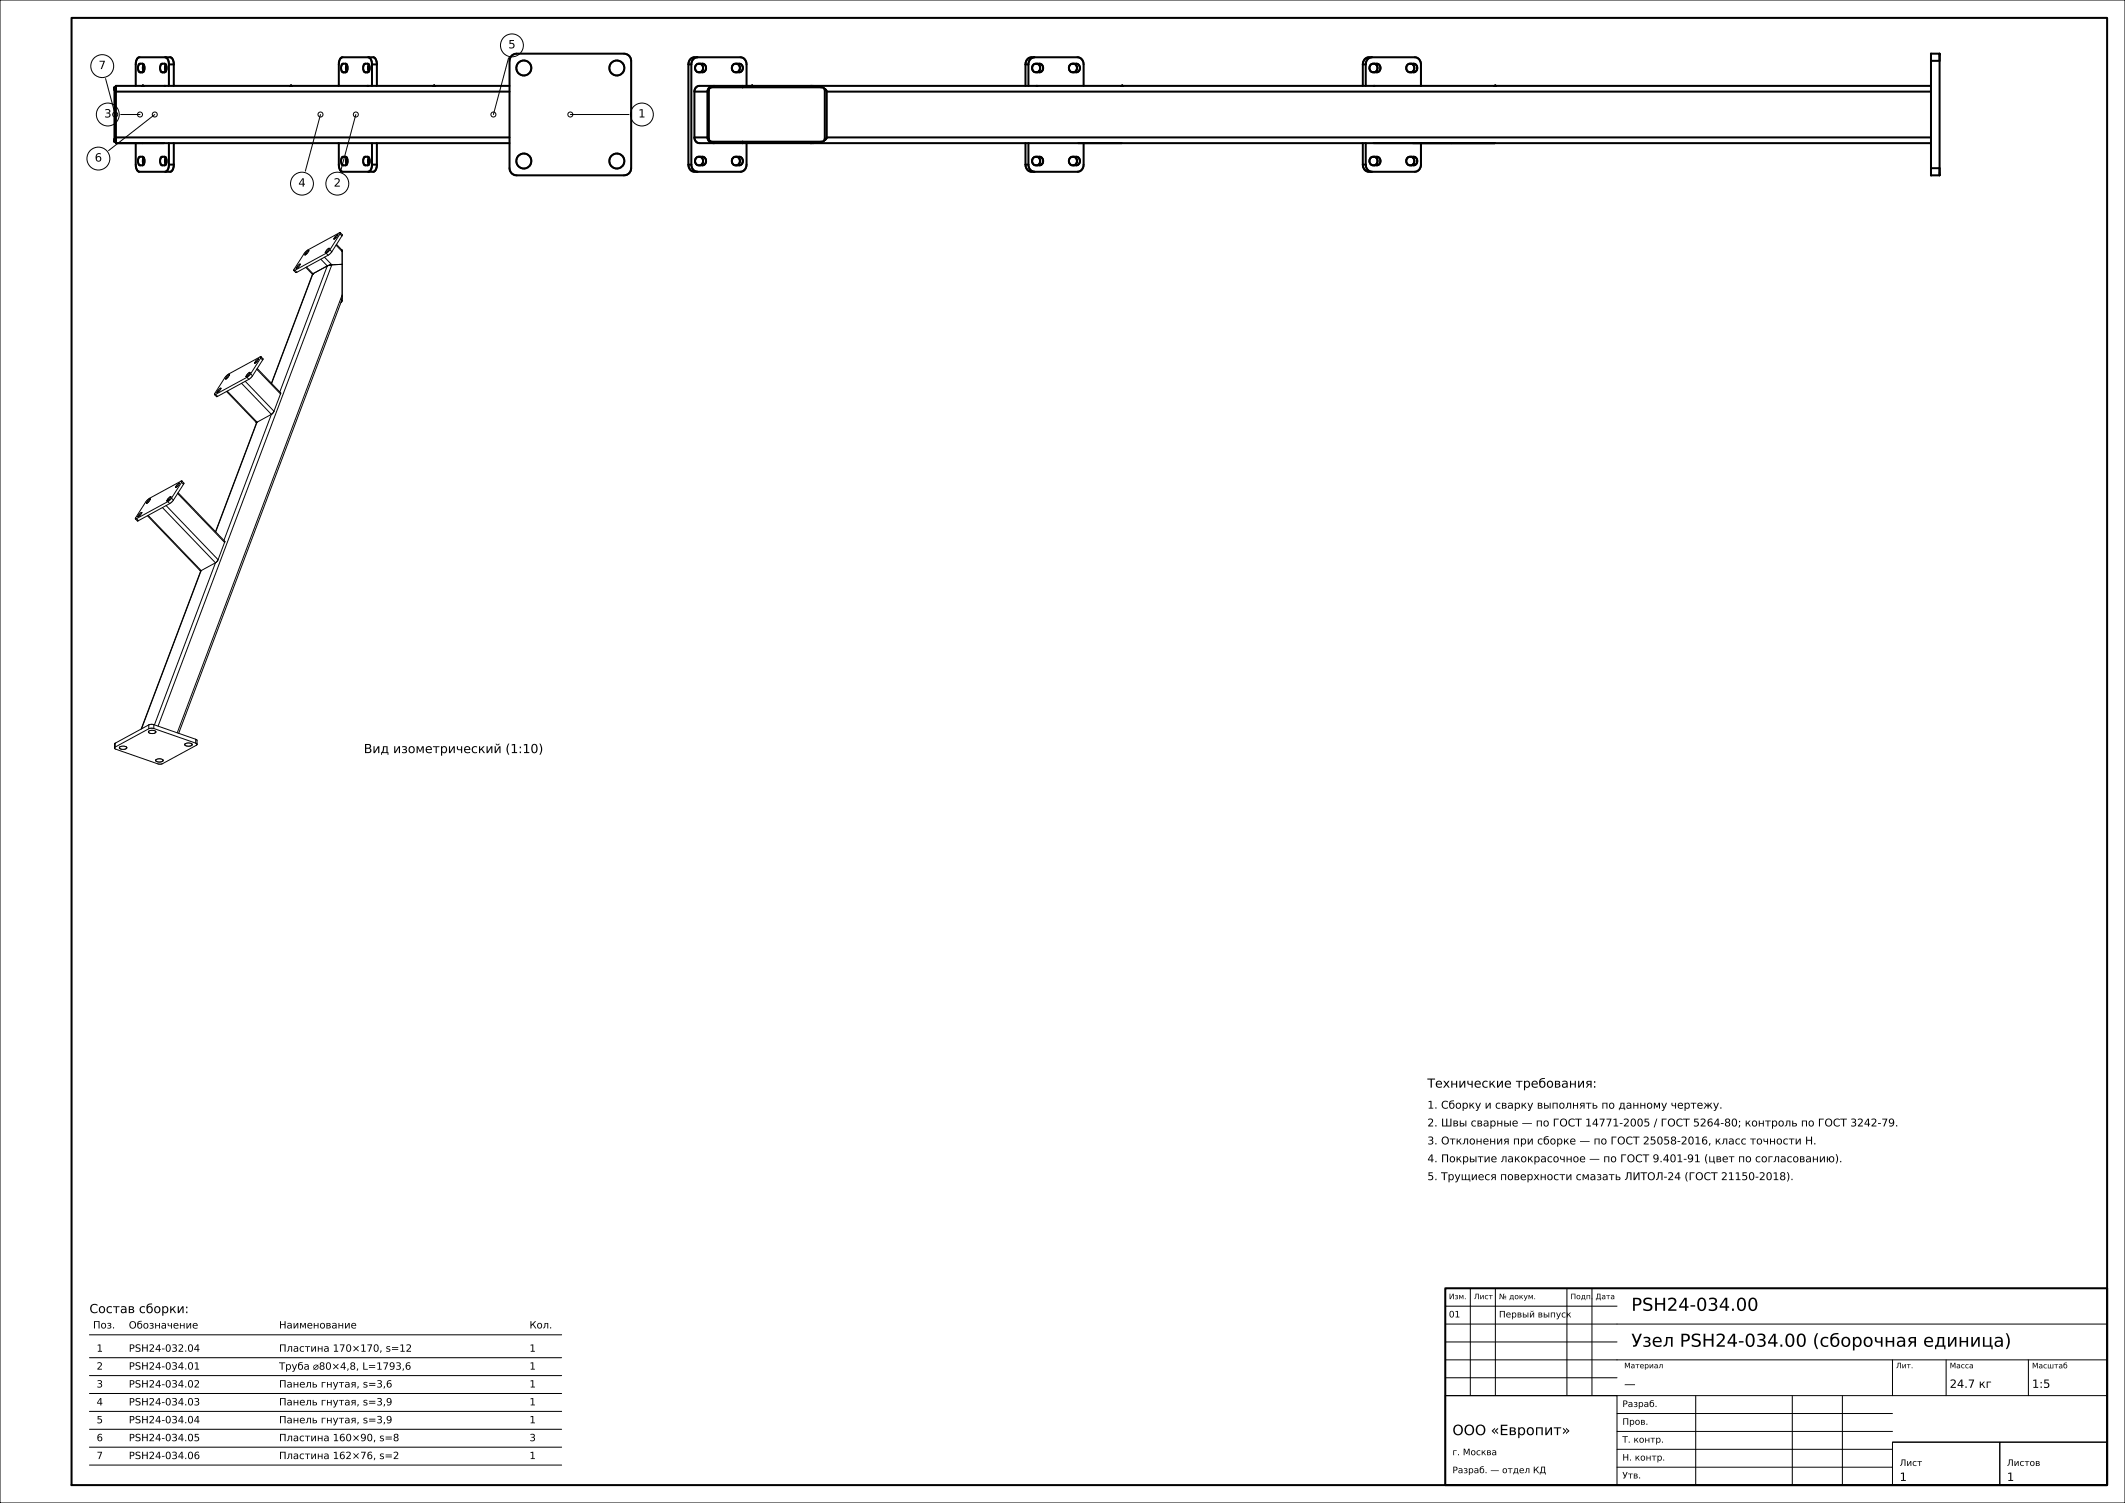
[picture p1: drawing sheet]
<svg xmlns="http://www.w3.org/2000/svg" width="594mm" height="420mm" viewBox="0 0 594 420" stroke-linecap="round" stroke-linejoin="round" font-family="sans-serif">
<g fill="none" stroke="#000" stroke-width=".28">
<path d="M0 0h594v420h-594zM142.2 16.2l-4.3 15.8M29.5 22l2.7 10M33.7 32h5.4M43.3 32l-13 10.1M89.6 32l-4.3 15.8M99.5 32l-4.3 15.8M159.4 32h16.4M82.1 75.6l.6 .5h.3M82.4 75.5l-.3 .1M82.4 75.5l.6 .6M82.8 75h.1"/>
<path d="M82.9 74.8l-.1 .2M82.9 74.8l.1 .2M83 75h-.2M83.1 74.4l-.2 .4M83.1 74.4l.3 .3M83.9 73.9l-.9 1.1M83.9 73.8v.1M83.9 73.8l-.8 .6M85.2 71.2h.1M85.3 71l-.1 .2M85.3 71l.1 .2M85.5 74.7l1.8 1.9"/>
<path d="M85.5 70.6l-.2 .4M85.5 70.6l.3 .3M85.7 74.6l1.8 1.9M86.3 70h.1M86.3 70l-.8 .6M86.3 70v.1a1.59 1.59 0 0 1-1.1 1.1M87.3 76.6h.1M87.3 76.6l-11.4 30.5M87.4 76.7h.1M87.4 76.6h.1M87.4 76.5h.1M87.5 76.5h.1"/>
<path d="M87.5 76.5l-11.6 30.7M89.7 72.4l1.8 1.9M90.7 71.9l2.1 2.1M90.9 70.6h.1M91 70.4l-.1 .2M91 70.4l.1 .1M91.2 70.8l-8.8 4.7M91.2 70.8l.5 .5M91.2 70l-.2 .4M91.2 70l.3 .3M91.5 74.3l-4 2.2M91.5 74.3l-13.3 35.2"/>
<path d="M91.7 71.3l-8.7 4.8M92 69.4h.1M92 69.4l-.8 .6M92 69.4v.1a1.59 1.59 0 0 1-1.1 1.1M92.2 69.8l-1 1M92.2 69.8l.6 .6M92.8 70.4l-1.1 .9M92.8 74l-1.3 .3M92.8 74l-48.6 128.9M93.3 66.8h.1M93.4 66.6l-.1 .2M93.4 66.6l.2 .2"/>
<path d="M93.6 66.7l-.2 .1M93.6 66.2l-.2 .4M93.6 66.2l.3 .3M93.9 68.5l1.7 1.7M94 66.4l-.4 .3M94.1 68.3l1.4 1.5M94.4 65.6h.1M94.4 65.6l-.8 .6M94.5 65.6l-.5 .8M95 65.4l-2.8 4.4M95 65.4l.6 .5M95.1 65l-9.3 5-.8 .8-2.9 4.8"/>
<path d="M95.1 65h.1M95.1 65l-.1 .4M95.1 65l.6 .6-.1 .3M95.5 69.8h.1M95.5 69.8l.1 .1M95.6 65.9l-2.8 4.5M95.6 69.9h.1M95.6 69.9v.1M95.6 70h.1M95.6 69.9v.3M95.6 70v.1M95.6 70.1h.1"/>
<path d="M95.6 70.1l.1 13.9M95.6 73.9l-2.8 .1M73 99.7v.1M73 99.7l-9.4 5-.7 .8-2.9 4.8M73 99.7l.5 .6M73 99.8l-.1 .3M95.3 84.4l.1 .1M95.4 84.3l-45.5 120.6M95.4 84.5h-.1M95.5 84l.1-1.6-46.1 122.4M95.5 84l-.1 .3M95.5 84.1l-.1 .2"/>
<path d="M95.5 83.8v.1M95.5 83.9v.2M95.5 83.9l.2 .1M95.7 84l-.3 .5M60 110.3l.5 .5M60.3 110.2l-.3 .1M60.3 110.2l.5 .6M60.5 110.8h.1M60.6 109.6v.1M60.7 109.5l-.1 .1M60.7 109.5l.2 .1M60.8 110.8h-.3"/>
<path d="M60.9 109.6l-.3 .1M60.9 109.1l-.2 .4M60.9 109.1l.3 .3M61.8 108.6l-.9 1M61.8 108.5v.1M61.8 108.5l-.9 .6M63 105.9h.1M63.1 105.7l-.1 .2M63.1 105.7l.2 .2M63.3 109.4l8.3 8.6M63.4 105.3l-.3 .4M63.4 105.3l.2 .3"/>
<path d="M63.5 109.3l8.4 8.7M64.2 104.8a1.59 1.59 0 0 1-1.1 1.1M64.2 104.7v.1M64.2 104.7l-.8 .6M67.5 107.1l8.4 8.7M68.6 106.6l8 8.3M68.8 105.2v.1M68.8 105.1v.1M68.8 105.1l.2 .1M69 105.4l-8.7 4.8M69 105.4l.6 .6M69.1 104.7l-.3 .4"/>
<path d="M69.1 104.7l.2 .2M69.6 106l-8.8 4.8M69.9 104.1a1.59 1.59 0 0 1-1.1 1.2M69.9 104.1h.1M69.9 104.1l-.8 .6M70.1 104.5l-1.1 .9M70.1 104.5l.5 .5M70.6 105l-1 1M71.2 101.5h.1M71.2 101.3v.2M71.2 101.3l.2 .1M71.4 101.4l-.2 .1"/>
<path d="M71.5 100.9l-.3 .4M71.5 100.9l.2 .3M71.6 118h.1M71.7 118h.1M71.7 118l-11.5 30.6M71.8 118h-.1M71.8 103.2l6.6 6.9M71.8 118h.1M71.9 118h-.1M71.9 118l-11.6 30.6M71.9 103l6.5 6.8M72.2 100.3h.1"/>
<path d="M72.2 100.3l-.7 .6M72.3 100.3l-.9 1.1M72.9 100.1l-2.8 4.4M72.9 100.1l.5 .5M73.4 100.6l-2.8 4.4M73.5 100.3h.1M73.5 100.3l-.1 .3M75.9 115.8l-4 2.2M75.9 115.8l-13.3 35.2M76.6 114.9l-.7 .9M78.4 110.1l-1.8 4.8M78.4 110.1h.1"/>
<path d="M78.4 110v.1M78.4 109.8h.1M78.4 110h.1M78.4 109.9v.1M78.5 109.8v.1M78.5 109.9h.1M42.1 139.5l-.9 1.1M42.1 139.5h.1M42.1 139.5l-.9 .5M46.7 139.8l.2 .1M47 139.4l-.3 .4M47 139.4l.2 .3"/>
<path d="M47.7 138.8h.1M47.7 138.8l-.7 .6M47.8 138.8v.1a1.59 1.59 0 0 1-1.1 1.1v-.2M47.9 139.2l-1 1M47.9 139.2l.6 .6M48.5 139.8l-1.1 .9M49.1 136.2h.1M49.1 136v.2M49.1 136l.2 .2M49.3 136.1l-.2 .1M49.4 135.6l-.3 .4M49.4 135.6l.2 .3"/>
<path d="M49.7 137.9l13.1 13.7M49.8 137.7l13 13.5M50.2 135h.1M50.2 135l-.8 .6M50.2 135l-.9 1.1M50.8 134.8l-2.9 4.4M50.8 134.8l.5 .5M50.9 134.4l-9.4 5-.7 .8-3 4.8M50.9 134.4l.5 .6-.1 .3M50.9 134.4v.1M50.9 134.5l-.1 .3M51.3 135.3l-2.8 4.5"/>
<path d="M37.8 145l.6 .6 .3-.1M37.8 145h.1M38.2 144.9l-.3 .1M38.2 144.9l.5 .6M38.5 144.3v.1M38.6 144.2l-.1 .1M38.6 144.2l.1 .2M38.8 143.8l-.2 .4M38.8 143.8l.3 .3M39.6 143.2h.1M39.6 143.2l-.8 .6M39.6 143.3a1.59 1.59 0 0 1-1.1 1.1"/>
<path d="M39.7 143.2l-.1 .1M40.9 140.6h.1M41 140.4l-.1 .2M41 140.4l.2 .2M41.2 140.6h-.3M41.2 144.1l14.8 15.4M41.2 140l-.2 .4M41.2 140l.3 .3M41.4 144l14.8 15.5M45.4 141.8l14.8 15.5M46.4 141.3l14.6 15.1M46.9 140.2l-8.7 4.7"/>
<path d="M46.9 140.2l.5 .5M47.4 140.7l-8.7 4.8M56 159.5h.1M56.1 159.5h.1M56.1 159.5l-16.6 44.2M56.2 159.5h-.1M56.2 159.5h.1M56.2 159.5l-16.6 44.2M60.2 157.3l-4 2.2M60.2 157.3l-17 45.3M60.3 157.2l-.1 .1M60.4 157.1l-.1 .1"/>
<path d="M61 156.4l-.6 .7M62.8 151.6l-1.8 4.8M62.8 151.2h.1M62.8 151.5v.1M62.8 151.2v.1M62.8 151.5h.1M62.8 151.4v.1M62.8 151.4h.1M62.8 151.3h.1M62.8 151.3v.1M32.2 208.7l-.2 .3M32.2 207.7l-.2 .2v1.1"/>
<path d="M32.2 207.7v1M33.4 208.8a1.34 1.34 0 0 1 2 .2 1.38 1.38 0 0 1-2-.1zM41.5 204.4a1.34 1.34 0 0 1 2.1 .2 1.38 1.38 0 0 1-2.1-.1zM41.6 203.6l-9.4 5.1M41.6 202.6l-9.4 5.1M41.6 202.6v1M43 203.6l11.7 4.1M43 202.5l11.7 4.1M43 203.6h-1.4M43 202.5l-1.4 .1M43 202.5v1.1M43.6 212.3a1.34 1.34 0 0 1 2 .3 1.38 1.38 0 0 1-2.1-.2z"/>
<path d="M51.7 207.9a1.34 1.34 0 0 1 2 .3 1.38 1.38 0 0 1-2.1-.2zM54.7 206.6l.4 .2v1.2M54.7 207.7l.4 .3M54.7 206.6v1.1M55.1 208l-9.6 5.4-.7 .1-.7-.1-11.7-4-.4-.4M411 360v30M418 360v30M438 360v30M445 360v30M25 373h132M25 379.4h132M404 380h185"/>
<path d="M404 375h48M404 370h185M404 365h48M529 380v10M544 380v10M567 380v10M25 384.4h132M25 389.4h132M25 394.4h132M25 399.4h132M404 390h48v25h-48zM404 390h185"/>
<path d="M404 385h48M452 400h77M452 395h77M474 390v25M501 390v25M515 390v25M25 404.4h132M25 409.4h132M452 410h77M452 405h77M529 403h30v12h-30zM529 403h60"/>
<path d="M559 403h30v12h-30z"/>
<circle cx="28.6" cy="18.5" r="3.2"/>
<circle cx="143.1" cy="12.7" r="3.2"/>
<circle cx="30.1" cy="32" r="3.2"/>
<circle cx="32.2" cy="32" r=".7"/>
<circle cx="39.1" cy="32" r=".7"/>
<circle cx="43.3" cy="32" r=".7"/>
<circle cx="89.6" cy="32" r=".7"/>
<circle cx="99.5" cy="32" r=".7"/>
<circle cx="137.9" cy="32" r=".7"/>
<circle cx="159.4" cy="32" r=".7"/>
<circle cx="179.4" cy="32" r="3.2"/>
<circle cx="27.5" cy="44.3" r="3.2"/>
<circle cx="84.4" cy="51.3" r="3.2"/>
<circle cx="94.3" cy="51.3" r="3.2"/>
</g>
<g fill="none" stroke="#000" stroke-width=".56">
<path d="M20 5h569v410h-569zM38.9 17.9l.3-.1a1.09 1.09 0 0 1 1.1 .4 1.09 1.09 0 0 1 .1 1.3l-.3 .5-.3 .2a1.09 1.09 0 0 1-1.2-.4 1.09 1.09 0 0 1 0-1.3zM40.2 18a2 2 0 0 0 0 2M45.1 17.9l.3-.1a1.09 1.09 0 0 1 1.1 .4 1.09 1.09 0 0 1 0 1.3l-.2 .5-.3 .2a1.09 1.09 0 0 1-1.2-.4 1.09 1.09 0 0 1 0-1.3zM46.2 16a1.78 1.78 0 0 1 1 2M46.4 18a2 2 0 0 0 0 2M47.2 18v6M47.2 18h1.4M48.6 18a1.78 1.78 0 0 0-1-2h-8.6a1.78 1.78 0 0 0-1.1 2v6M48.6 18v6M95.7 17.9l.2-.1a1.09 1.09 0 0 1 1.2 .4 1.09 1.09 0 0 1 0 1.3l-.2 .5-.3 .2a1.09 1.09 0 0 1-1.2-.4 1.09 1.09 0 0 1 0-1.3zM96.9 18a2 2 0 0 0 0 2"/>
<path d="M101.9 17.9l.2-.1a1.09 1.09 0 0 1 1.2 .4 1.09 1.09 0 0 1 0 1.3l-.2 .5-.4 .2a1.09 1.09 0 0 1-1.1-.4 1.09 1.09 0 0 1 0-1.3zM102.9 16a1.78 1.78 0 0 1 1.1 2M103.1 18a2 2 0 0 0 0 2M104 18v6M104 18h1.4M105.4 18a1.78 1.78 0 0 0-1.1-2h-8.6a1.78 1.78 0 0 0-1 2v6M105.4 18v6M143.2 15.4l1.2-.4h30l.9 .2 .7 .6 .4 1.2v30l-.2 .9-.5 .7-1.3 .4h-30l-.8-.2-.7-.6-.5-1.2v-30l.2-.9zM192.4 18a1.87 1.87 0 0 1 1.7-2h12.9a1.87 1.87 0 0 1 1.7 2v6M192.4 18h.9M192.4 18v28M193.3 18v28"/>
<path d="M194.6 18.2l.5-.4h1.2a1.21 1.21 0 0 1 1.1 1.2 1.21 1.21 0 0 1-1.1 1.2h-1a1.23 1.23 0 0 1-.7-2zM195 16a1.87 1.87 0 0 0-1.7 2M195.5 17.8a1.21 1.21 0 0 1 1 1.2 1.21 1.21 0 0 1-1 1.2M204.9 18.2l.5-.4h1.2a1.21 1.21 0 0 1 1.1 1.2 1.21 1.21 0 0 1-1.1 1.2h-1a1.23 1.23 0 0 1-.7-2zM205.8 17.8a1.21 1.21 0 0 1 1 1.2 1.21 1.21 0 0 1-1 1.2M286.6 18a1.87 1.87 0 0 1 1.8-2h12.8a1.87 1.87 0 0 1 1.7 2v6M286.6 18h.9M286.6 18v6M287.5 18v6M288.8 18.2l.5-.4h1.3a1.21 1.21 0 0 1 1 1.2 1.21 1.21 0 0 1-1 1.2h-1.1a1.23 1.23 0 0 1-.7-2zM289.2 16a1.87 1.87 0 0 0-1.7 2M289.7 17.8a1.21 1.21 0 0 1 1.1 1.2 1.21 1.21 0 0 1-1.1 1.2"/>
<path d="M299.1 18.2l.5-.4h1.2a1.21 1.21 0 0 1 1.1 1.2 1.21 1.21 0 0 1-1.1 1.2h-1a1.23 1.23 0 0 1-.7-2zM300 17.8a1.21 1.21 0 0 1 1.1 1.2 1.21 1.21 0 0 1-1.1 1.2M380.9 18a1.87 1.87 0 0 1 1.8-2h12.8a1.87 1.87 0 0 1 1.7 2v6M380.9 18h.9M380.9 18v6M381.8 18v6M383.1 18.2l.5-.4h1.3a1.21 1.21 0 0 1 1 1.2 1.21 1.21 0 0 1-1 1.2h-1.1a1.23 1.23 0 0 1-.7-2zM383.5 16a1.87 1.87 0 0 0-1.7 2M384 17.8a1.21 1.21 0 0 1 1.1 1.2 1.21 1.21 0 0 1-1.1 1.2M393.4 18.2l.5-.4h1.2a1.21 1.21 0 0 1 1.1 1.2 1.21 1.21 0 0 1-1.1 1.2h-1a1.23 1.23 0 0 1-.7-2zM394.3 17.8a1.21 1.21 0 0 1 1 1.2 1.21 1.21 0 0 1-1 1.2M539.8 15h2.4v34h-2.4z"/>
<path d="M539.8 17h2.4M32 38.8h.4M32 25.2h.4M32.4 24.4h-.4v15.2h.4M32.4 25.6h110M32.4 38.4h110M37.9 40v6a1.78 1.78 0 0 0 1.1 2h8.6a1.78 1.78 0 0 0 1-2M47.2 40v6M48.6 40v6M94.7 40v6a1.78 1.78 0 0 0 1 2h8.6a1.78 1.78 0 0 0 1.1-2M104 40v6M105.4 40v6"/>
<path d="M142.4 24h-110v16h110M194.1 38.4a1.5 1.5 0 0 0 1.4 1.6h344.3M194.1 25.6h3.6M194.1 38.4h3.6M194.1 25.6v12.8M197.7 38.4a1.75 1.75 0 0 0 1.9 1.6M197.7 25.6v12.8M198.4 24.6l.5-.2h30.8a.8 .8 0 0 1 .8 .8v13.6a.8 .8 0 0 1-.8 .8h-30.8a.8 .8 0 0 1-.8-.8v-13.6zM199.6 24a1.75 1.75 0 0 0-1.9 1.6M207.6 24v.4M207.6 39.6v.4M208.7 40v6a1.87 1.87 0 0 1-1.7 2h-12.9a1.87 1.87 0 0 1-1.7-2"/>
<path d="M226.6 24l3 .4M229.6 39.6l-3 .4M230.4 24.8l.5 .4 .2 .4M231.1 25.6h308.7M231.1 38.4h308.7M231.1 38.4l-.2 .4-.5 .4M231.1 25.6v12.8M286.6 40v6M287.5 40v6M302.9 40v6a1.87 1.87 0 0 1-1.7 2h-12.8a1.87 1.87 0 0 1-1.8-2M380.9 40v6M381.8 40v6"/>
<path d="M397.2 40v6a1.87 1.87 0 0 1-1.7 2h-12.8a1.87 1.87 0 0 1-1.8-2M539.8 24h-344.3a1.5 1.5 0 0 0-1.4 1.6M38.9 43.9l.3-.1a1.09 1.09 0 0 1 1.1 .4 1.09 1.09 0 0 1 .1 1.3l-.3 .5-.3 .2a1.09 1.09 0 0 1-1.2-.4 1.09 1.09 0 0 1 0-1.3zM40.2 44a2 2 0 0 0 0 2M46.3 44l-.3-.2a1.09 1.09 0 0 0-1.2 .4 1.09 1.09 0 0 0 0 1.3l.4 .7h.8l.3-.2M46.3 44l.3 1-.3 1M46.4 44a2 2 0 0 0 0 2M47.2 46a1.78 1.78 0 0 1-1 2M47.2 46h1.4M96.9 44l-.3-.2a1.09 1.09 0 0 0-1.2 .4 1.09 1.09 0 0 0 0 1.3l.4 .7h.8l.3-.2M96.9 44l.3 1-.3 1M96.9 44a2 2 0 0 0 0 2"/>
<path d="M101.9 43.9l.2-.1a1.09 1.09 0 0 1 1.2 .4 1.09 1.09 0 0 1 0 1.3l-.2 .5-.4 .2a1.09 1.09 0 0 1-1.1-.4 1.09 1.09 0 0 1 0-1.3zM103.1 44a2 2 0 0 0 0 2M104 46a1.78 1.78 0 0 1-1.1 2M104 46h1.4M192.4 46h.9M193.3 46a1.87 1.87 0 0 0 1.7 2M194.6 44.2l.5-.4h1.2a1.21 1.21 0 0 1 1.1 1.2 1.21 1.21 0 0 1-1.1 1.2h-1a1.23 1.23 0 0 1-.7-2zM195.5 43.8a1.21 1.21 0 0 1 1 1.2 1.21 1.21 0 0 1-1 1.2M204.9 44.2l.5-.4h1.2a1.21 1.21 0 0 1 1.1 1.2 1.21 1.21 0 0 1-1.1 1.2h-1a1.23 1.23 0 0 1-.7-2zM205.8 43.8a1.21 1.21 0 0 1 1 1.2 1.21 1.21 0 0 1-1 1.2M286.6 46h.9M287.5 46a1.87 1.87 0 0 0 1.7 2"/>
<path d="M288.8 44.2l.5-.4h1.3a1.21 1.21 0 0 1 1 1.2 1.21 1.21 0 0 1-1 1.2h-1.1a1.23 1.23 0 0 1-.7-2zM289.7 43.8a1.21 1.21 0 0 1 1.1 1.2 1.21 1.21 0 0 1-1.1 1.2M299.1 44.2l.5-.4h1.2a1.21 1.21 0 0 1 1.1 1.2 1.21 1.21 0 0 1-1.1 1.2h-1a1.23 1.23 0 0 1-.7-2zM300 43.8a1.21 1.21 0 0 1 1.1 1.2 1.21 1.21 0 0 1-1.1 1.2M380.9 46h.9M381.8 46a1.87 1.87 0 0 0 1.7 2M383.1 44.2l.5-.4h1.3a1.21 1.21 0 0 1 1 1.2 1.21 1.21 0 0 1-1 1.2h-1.1a1.23 1.23 0 0 1-.7-2zM384 43.8a1.21 1.21 0 0 1 1.1 1.2 1.21 1.21 0 0 1-1.1 1.2M393.4 44.2l.5-.4h1.2a1.21 1.21 0 0 1 1.1 1.2 1.21 1.21 0 0 1-1.1 1.2h-1a1.23 1.23 0 0 1-.7-2zM394.3 43.8a1.21 1.21 0 0 1 1 1.2 1.21 1.21 0 0 1-1 1.2M539.8 47h2.4M404 360h185v55h-185z"/>
<circle cx="146.4" cy="19" r="2.1"/>
<circle cx="172.4" cy="19" r="2.1"/>
<circle cx="146.4" cy="45" r="2.1"/>
<circle cx="172.4" cy="45" r="2.1"/>
</g>
<g fill="#000">
<circle cx="39.8" cy="24" r=".28"/>
<circle cx="45.9" cy="24" r=".28"/>
<circle cx="81.2" cy="24" r=".28"/>
<circle cx="102.6" cy="24" r=".28"/>
<circle cx="121.2" cy="24" r=".28"/>
<circle cx="210.1" cy="24" r=".28"/>
<circle cx="289.7" cy="24" r=".28"/>
<circle cx="313.6" cy="24" r=".28"/>
<circle cx="384" cy="24" r=".28"/>
<circle cx="417.8" cy="24" r=".28"/>
</g>
<g font-size="5">
<text x="456" y="366.3">PSH24-034.00</text>
<text x="456" y="376.3">Узел PSH24-034.00 (сборочная единица)</text>
</g>
<text font-size="4" x="406" y="401">ООО «Европит»</text>
<g font-size="3.5">
<text x="101.7" y="210.4">Вид изометрический (1:10)</text>
<text x="399" y="303.9">Технические требования:</text>
<text x="25" y="366.9">Состав сборки:</text>
</g>
<g font-size="3.2">
<text x="142.1" y="13.5">5</text>
<text x="27.6" y="19.3">7</text>
<text x="29.1" y="32.8">3</text>
<text x="178.4" y="32.8">1</text>
<text x="26.5" y="45.1">6</text>
<text x="83.4" y="52.1">4</text>
<text x="93.3" y="52.1">2</text>
<text x="454" y="387.8">—</text>
<text x="545" y="387.8">24.7 кг</text>
<text x="568" y="387.8">1:5</text>
<text x="531" y="413.8">1</text>
<text x="561" y="413.8">1</text>
</g>
<g font-size="3">
<text x="399" y="309.8">1. Сборку и сварку выполнять по данному чертежу.</text>
<text x="399" y="314.8">2. Швы сварные — по ГОСТ 14771-2005 / ГОСТ 5264-80; контроль по ГОСТ 3242-79.</text>
<text x="399" y="319.8">3. Отклонения при сборке — по ГОСТ 25058-2016, класс точности Н.</text>
<text x="399" y="324.8">4. Покрытие лакокрасочное — по ГОСТ 9.401-91 (цвет по согласованию).</text>
<text x="399" y="329.8">5. Трущиеся поверхности смазать ЛИТОЛ-24 (ГОСТ 21150-2018).</text>
</g>
<g font-size="2.8">
<text x="26" y="371.2">Поз.</text>
<text x="36" y="371.3">Обозначение</text>
<text x="78" y="371.2">Наименование</text>
<text x="148" y="371.2">Кол.</text>
<text x="27" y="377.7">1</text>
<text x="36" y="377.7">PSH24-032.04</text>
<text x="78" y="377.7">Пластина 170×170, s=12</text>
<text x="148" y="377.7">1</text>
<text x="27" y="382.7">2</text>
<text x="36" y="382.7">PSH24-034.01</text>
<text x="78" y="382.8">Труба ⌀80×4,8, L=1793,6</text>
<text x="148" y="382.7">1</text>
<text x="27" y="387.7">3</text>
<text x="36" y="387.7">PSH24-034.02</text>
<text x="78" y="387.7">Панель гнутая, s=3,6</text>
<text x="148" y="387.7">1</text>
<text x="27" y="392.7">4</text>
<text x="36" y="392.7">PSH24-034.03</text>
<text x="78" y="392.7">Панель гнутая, s=3,9</text>
<text x="148" y="392.7">1</text>
<text x="27" y="397.7">5</text>
<text x="36" y="397.7">PSH24-034.04</text>
<text x="78" y="397.7">Панель гнутая, s=3,9</text>
<text x="148" y="397.7">1</text>
<text x="27" y="402.7">6</text>
<text x="27" y="407.7">7</text>
<text x="36" y="402.7">PSH24-034.05</text>
<text x="36" y="407.7">PSH24-034.06</text>
<text x="78" y="402.7">Пластина 160×90, s=8</text>
<text x="78" y="407.7">Пластина 162×76, s=2</text>
<text x="148" y="402.7">3</text>
<text x="148" y="407.7">1</text>
</g>
<g font-size="2.5">
<text x="405" y="368.1">01</text>
<text x="419" y="368.1">Первый выпуск</text>
<text x="453.5" y="393.2">Разраб.</text>
<text x="453.5" y="398.1">Пров.</text>
<text x="406" y="406.6">г. Москва</text>
<text x="453.5" y="403.1">Т. контр.</text>
<text x="406" y="411.7">Разраб. — отдел КД</text>
<text x="453.5" y="408.1">Н. контр.</text>
<text x="453.5" y="413.1">Утв.</text>
<text x="531" y="409.6">Лист</text>
<text x="561" y="409.6">Листов</text>
</g>
<g font-size="2.1">
<text x="405" y="363">Изм.</text>
<text x="412" y="363">Лист</text>
<text x="419" y="363">№ докум.</text>
<text x="439" y="363">Подп.</text>
<text x="446" y="363">Дата</text>
<text x="454" y="382.3">Материал</text>
<text x="530" y="382.3">Лит.</text>
<text x="545" y="382.3">Масса</text>
<text x="568" y="382.4">Масштаб</text>
</g>
</svg>
